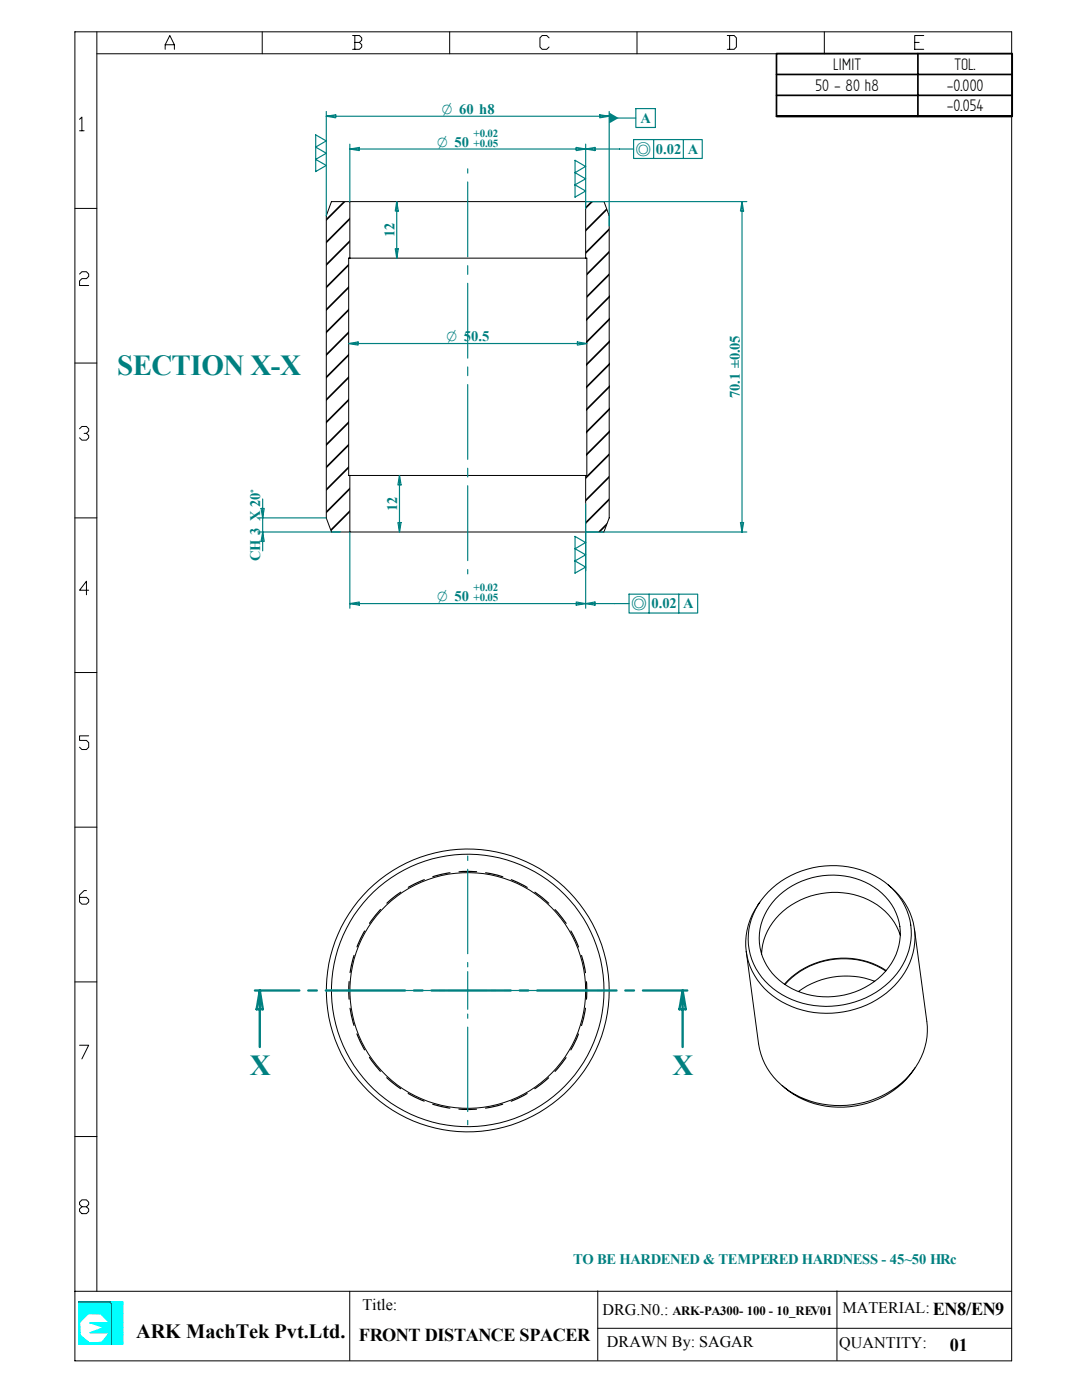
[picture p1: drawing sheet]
<svg xmlns="http://www.w3.org/2000/svg" width="216mm" height="279mm" viewBox="0 0 216 279" stroke-linecap="round" stroke-linejoin="round" font-family="sans-serif">
<g fill="none" stroke="#000" stroke-width=".2">
<path d="M14.9 6.4h187v265.2h-187zM19.3 10.7h182.6M19.3 6.4v251.3M33 9.8v-.9l.9-1.8 .9 1.8v.9M33 8.9h1.8M52.3 6.4v4.3M70.4 7.1h1.3l.5 .5v.4l-.5 .5M70.8 8.5h.9l.5 .4v.5l-.5 .4h-1.3M70.8 7.1v2.7M89.7 6.4v4.3M109.6 7.6l-.5-.5h-.9l-.5 .5v1.8l.5 .4h.9l.5-.4M127.1 6.4v4.3"/>
<path d="M145.1 7.1h1.4l.4 .5v1.8l-.4 .4h-1.4M145.6 7.1v2.7M164.5 6.4v4.3M182.5 8.5h.9M184.3 7.1h-1.8v2.7h1.8M15.9 23.8l.4-.4v2.7M15.9 26.1h.9M14.9 41.6h4.4M15.9 54.7l.4-.5h1l.4 .5v.5l-.4 .4h-1l-.4 .5v.9h1.8M14.9 72.5h4.4M15.9 85.6l.4-.5h1l.4 .5v.4l-.4 .5h-.5M17.3 86.5l.4 .4v.5l-.4 .4h-1l-.4-.4"/>
<path d="M14.9 103.4h4.4M17.7 117.8h-1.8l1.4-1.8v2.7M14.9 134.2h4.4M17.7 146.9h-1.8v.9h1.4l.4 .4v.9l-.4 .5h-1l-.4-.5M14.9 165.1h4.4M17.3 177.7h-.5l-.9 .9v1.4l.4 .4h1l.4-.4v-.5l-.4-.4h-1.4M14.9 196h4.4M15.9 208.6h1.8l-1.4 2.7M14.9 226.8h4.4M14.9 257.7h187M16.3 240.8l-.4-.4v-.5l.4-.4h1l.4 .4v.5l-.4 .4h-1l-.4 .5v.4l.4 .5h1l.4-.5v-.4l-.4-.5M69.8 257.7v13.8"/>
<path d="M119.3 257.6v13.9M167 257.6v13.9M119.3 265.1h82.6"/>
</g>
<path d="M15.7 259.8h6.5zM15.7 259.8l6.7 .1h-6.7zM15.7 259.8h6.5l.2 .1zM15.7 259.9l6.8 .2h-6.8zM15.7 259.9h6.7l.1 .2zM15.7 259.8h6.5M15.7 259.9h6.7M15.7 260h6.8M15.7 260.1h6.8zM15.7 260.1h6.1zM22.5 260.1h-6.8" fill="none" stroke="#00f" stroke-width=".2"/>
<path d="M21.8 260.1l.7 .1z" fill="#00f"/>
<path d="M21.8 260.1l.7 .1z" fill="none" stroke="#00f" stroke-width=".2"/>
<path d="M21.8 260.1h.7v.1z" fill="#00f"/>
<path d="M21.8 260.1h.7v.1z" fill="none" stroke="#00f" stroke-width=".2"/>
<path d="M21.9 260.2l.6 .2h-.4z" fill="#00f"/>
<path d="M21.9 260.2l.6 .2h-.4z" fill="none" stroke="#00f" stroke-width=".2"/>
<path d="M21.9 260.2h.6v.2z" fill="#00f"/>
<path d="M21.9 260.2h.6v.2zM22.1 260.4l.4 7.8h-.4zM22.1 260.4h.4v7.8z" fill="none" stroke="#00f" stroke-width=".2"/>
<path d="M22.3 260.4v7.8" fill="none" stroke="#00f" stroke-width=".44"/>
<path d="M22.1 268.2h.4z" fill="#00f"/>
<path d="M22.1 268.2h.4z" fill="none" stroke="#00f" stroke-width=".2"/>
<g fill="none" stroke="#0ff" stroke-width=".2">
<path d="M22.2 259.8h2.3zM22.2 259.8l2.3 .1zM22.2 259.8h2.3v.1zM22.2 259.8h2.3M22.2 259.9h2.3M22.4 259.9l2.1 .2h-2zM22.4 259.9h2.1v.2zM22.4 260h2.1M15.7 260.1h6.1zM15.7 260.1l6.2 .1h-6.2zM15.7 260.1h6.1l.1 .1zM15.7 260.2l6.4 .2h-6.4z"/>
<path d="M15.7 260.2h6.2l.2 .2zM15.7 260.1h6.1M15.7 260.2h6.2M15.7 260.3h6.4M22.5 260.1h2zM22.5 260.1l2 .1h-2zM22.5 260.1h2v.1zM22.5 260.2l2 .2h-2zM22.5 260.2h2v.2zM22.5 260.1h2M22.5 260.2h2M22.5 260.3h2"/>
</g>
<path d="M15.7 260.4l6.4 1.7h-6.4z" fill="#0ff"/>
<path d="M15.7 260.4l6.4 1.7h-6.4z" fill="none" stroke="#0ff" stroke-width=".2"/>
<path d="M15.7 260.4h6.4v1.7z" fill="#0ff"/>
<path d="M15.7 260.4h6.4v1.7z" fill="none" stroke="#0ff" stroke-width=".2"/>
<path d="M22.5 260.4l2 1.7h-2z" fill="#0ff"/>
<path d="M22.5 260.4l2 1.7h-2z" fill="none" stroke="#0ff" stroke-width=".2"/>
<path d="M22.5 260.4h2v1.7z" fill="#0ff"/>
<path d="M22.5 260.4h2v1.7z" fill="none" stroke="#0ff" stroke-width=".2"/>
<path d="M15.7 262.1l1.9 .1z" fill="#0ff"/>
<path d="M15.7 262.1l1.9 .1z" fill="none" stroke="#0ff" stroke-width=".2"/>
<path d="M15.7 262.1h1.9z" fill="#0ff"/>
<path d="M15.7 262.1h1.9zM17.6 262.1l4.5 .1zM17.6 262.2h4.5M22.5 262.1l2 .1zM22.5 262.2h2" fill="none" stroke="#0ff" stroke-width=".2"/>
<path d="M15.7 262.2l.2 1.7h-.2z" fill="#0ff"/>
<path d="M15.7 262.2l.2 1.7h-.2z" fill="none" stroke="#0ff" stroke-width=".2"/>
<path d="M15.7 262.2h1.9l-1.7 1.7z" fill="#0ff"/>
<path d="M15.7 262.2h1.9l-1.7 1.7z" fill="none" stroke="#0ff" stroke-width=".2"/>
<path d="M20.1 262.2l2 1.7h-.4z" fill="#0ff"/>
<path d="M20.1 262.2l2 1.7h-.4z" fill="none" stroke="#0ff" stroke-width=".2"/>
<path d="M20.1 262.2h2v1.7z" fill="#0ff"/>
<path d="M20.1 262.2h2v1.7z" fill="none" stroke="#0ff" stroke-width=".2"/>
<path d="M22.5 262.2l2 1.7h-2z" fill="#0ff"/>
<path d="M22.5 262.2l2 1.7h-2z" fill="none" stroke="#0ff" stroke-width=".2"/>
<path d="M22.5 262.2h2v1.7z" fill="#0ff"/>
<path d="M22.5 262.2h2v1.7z" fill="none" stroke="#0ff" stroke-width=".2"/>
<path d="M15.7 263.9l.2 .1z" fill="#0ff"/>
<path d="M15.7 263.9l.2 .1z" fill="none" stroke="#0ff" stroke-width=".2"/>
<path d="M15.7 263.9l.2 .1z" fill="#0ff"/>
<path d="M15.7 263.9l.2 .1z" fill="none" stroke="#0ff" stroke-width=".2"/>
<path d="M21.7 263.9l.4 .1z" fill="#0ff"/>
<path d="M21.7 263.9l.4 .1z" fill="none" stroke="#0ff" stroke-width=".2"/>
<path d="M21.7 263.9l.4 .1z" fill="#0ff"/>
<path d="M17.9 264h3.9zM17.9 264h3.9M21.7 263.9l.4 .1zM22.5 263.9l2 .1zM22.5 264h2" fill="none" stroke="#0ff" stroke-width=".2"/>
<path d="M15.7 264l.2 .9h-.2z" fill="#0ff"/>
<path d="M15.7 264l.2 .9h-.2z" fill="none" stroke="#0ff" stroke-width=".2"/>
<path d="M15.7 264h.2v.9z" fill="#0ff"/>
<path d="M15.7 264h.2v.9z" fill="none" stroke="#0ff" stroke-width=".2"/>
<path d="M17.9 264l4.2 .9h-1.4z" fill="#0ff"/>
<path d="M17.9 264l4.2 .9h-1.4z" fill="none" stroke="#0ff" stroke-width=".2"/>
<path d="M17.9 264h4.2v.9z" fill="#0ff"/>
<path d="M17.9 264h4.2v.9z" fill="none" stroke="#0ff" stroke-width=".2"/>
<path d="M22.5 264l2 .9h-2z" fill="#0ff"/>
<path d="M22.5 264l2 .9h-2z" fill="none" stroke="#0ff" stroke-width=".2"/>
<path d="M22.5 264h2v.9z" fill="#0ff"/>
<path d="M22.5 264h2v.9z" fill="none" stroke="#0ff" stroke-width=".2"/>
<path d="M15.7 264.9l.3 1.1h-.3z" fill="#0ff"/>
<path d="M15.7 264.9l.3 1.1h-.3z" fill="none" stroke="#0ff" stroke-width=".2"/>
<path d="M15.7 264.9h.2l.1 1.1z" fill="#0ff"/>
<path d="M15.7 264.9h.2l.1 1.1z" fill="none" stroke="#0ff" stroke-width=".2"/>
<path d="M17.9 266l2.8-1.1 1.4 1.1z" fill="#0ff"/>
<path d="M17.9 266l2.8-1.1 1.4 1.1z" fill="none" stroke="#0ff" stroke-width=".2"/>
<path d="M20.7 264.9h1.4v1.1z" fill="#0ff"/>
<path d="M20.7 264.9h1.4v1.1z" fill="none" stroke="#0ff" stroke-width=".2"/>
<path d="M22.5 264.9l2 1.1h-2z" fill="#0ff"/>
<path d="M22.5 264.9l2 1.1h-2z" fill="none" stroke="#0ff" stroke-width=".2"/>
<path d="M22.5 264.9h2v1.1z" fill="#0ff"/>
<path d="M17.9 266h4zM17.9 266h4M22.5 264.9h2v1.1z" fill="none" stroke="#0ff" stroke-width=".2"/>
<path d="M15.7 266l.3 .4h-.3z" fill="#0ff"/>
<path d="M15.7 266l.3 .4h-.3z" fill="none" stroke="#0ff" stroke-width=".2"/>
<path d="M15.7 266h.3v.4z" fill="#0ff"/>
<path d="M15.7 266h.3v.4z" fill="none" stroke="#0ff" stroke-width=".2"/>
<path d="M21.9 266l.2 .4h-.6z" fill="#0ff"/>
<path d="M21.9 266l.2 .4h-.6z" fill="none" stroke="#0ff" stroke-width=".2"/>
<path d="M21.9 266h.2v.4z" fill="#0ff"/>
<path d="M21.9 266h.2v.4zM22.5 266l2 .4h-2zM22.5 266h2v.4z" fill="none" stroke="#0ff" stroke-width=".2"/>
<path d="M22.5 266.2h2" fill="none" stroke="#0ff" stroke-width=".44"/>
<path d="M15.7 266.4l1.9 1.5h-1.9z" fill="#0ff"/>
<path d="M15.7 266.4l1.9 1.5h-1.9z" fill="none" stroke="#0ff" stroke-width=".2"/>
<path d="M15.7 266.4h.3l1.6 1.5z" fill="#0ff"/>
<path d="M15.7 266.4h.3l1.6 1.5z" fill="none" stroke="#0ff" stroke-width=".2"/>
<path d="M21.5 266.4l.6 1.5h-1.8z" fill="#0ff"/>
<path d="M21.5 266.4l.6 1.5h-1.8z" fill="none" stroke="#0ff" stroke-width=".2"/>
<path d="M21.5 266.4h.6v1.5z" fill="#0ff"/>
<path d="M21.5 266.4h.6v1.5z" fill="none" stroke="#0ff" stroke-width=".2"/>
<path d="M22.5 266.4l2 1.5h-2z" fill="#0ff"/>
<path d="M22.5 266.4l2 1.5h-2z" fill="none" stroke="#0ff" stroke-width=".2"/>
<path d="M22.5 266.4h2v1.5z" fill="#0ff"/>
<path d="M15.7 267.9l2.1 .2h-2.1zM15.7 267.9h1.9l.2 .2zM15.7 268h6.4M17.8 268.1l2.5-.2 1.8 .2zM22.5 266.4h2v1.5z" fill="none" stroke="#0ff" stroke-width=".2"/>
<path d="M20.3 267.9h1.8v.2z" fill="#0ff"/>
<g fill="none" stroke="#0ff" stroke-width=".2">
<path d="M15.7 268.1l6.4 .1h-6.4zM15.7 268.1h6.4v.1zM15.7 268.2h6.4zM15.7 268.1h6.4M15.7 268.2h6.4M20.3 267.9h1.8v.2zM22.5 267.9l2 .2h-2zM22.5 267.9h2v.2zM22.5 268.1l2 .1h-2zM22.5 268.1h2v.1zM22.5 268.2h2zM22.5 268h2"/>
<path d="M22.5 268.1h2M22.5 268.2h2"/>
</g>
<g fill="none" stroke="#000" stroke-width=".2">
<path d="M66.1 40.2h54.4l1.1 2.9v60.3l-1.1 2.8h-54.4l-1-2.9M66.1 40.2l-1 2.9v60.3M69.6 51.5h47.5v43.4h-47.5M69.6 51.5v43.4M69.8 40.2v11.3M116.9 40.2v11.3M69.8 94.9v11.3M116.9 94.9v11.3"/>
<circle cx="93.3" cy="197.7" r="27.2"/>
<circle cx="93.3" cy="197.7" r="23.5"/>
<circle cx="93.3" cy="197.7" r="28.2"/>
</g>
<g fill="none" stroke="#000" stroke-width=".23">
<path d="M80 178.1l-2.8 2.2M84.7 175.6l-3.2 1.5M89.8 174.2l-3.4 .8M95.1 174h-3.5M96.9 174.2l3.4 .8M102 175.6l3.2 1.5M106.7 178.1l2.8 2.2M69.7 195.9v3.5M70.7 190.7l-.9 3.4M72.8 185.8l-1.6 3.2M75.9 181.5l-2.2 2.8M110.7 181.5l2.3 2.8"/>
<path d="M113.9 185.8l1.5 3.2M116 190.7l.8 3.4M117 195.9v3.5M69.8 201.2l.8 3.4M71.2 206.3l1.5 3.2M73.7 211l2.2 2.8M77.2 215.1l2.7 2.2M81.4 218.2l3.2 1.6M105.2 218.2l-3.2 1.6M109.5 215.1l-2.8 2.2M112.9 211.1l-2.2 2.7M115.4 206.4l-1.5 3.1"/>
<path d="M116.8 201.2l-.8 3.5M86.3 220.4l3.5 .7M91.6 221.3l3.5 .1M100.3 220.4l-3.4 .7"/>
</g>
<g fill="none" stroke="#008080" stroke-width=".47">
<path d="M50.9 197.7h8.8M51.8 197.7v11.3M51.8 197.7l.7 3.7h-1.3zM61.5 197.7h1.7M65 197.7h15.8M82.6 197.7h1.7M86.1 197.7h15.8M103.7 197.7h1.7M107.2 197.7h15.8M124.8 197.7h1.7M128.3 197.7h8.8M136.2 197.7l.6 3.7h-1.2"/>
<path d="M136.2 197.7v11.3M136.2 197.7l-.6 3.7"/>
</g>
<g fill="none" stroke="#000" stroke-width=".34">
<path d="M68.8 40.2l-3.7 3.7M69.6 57.3l-4.5 4.6M69.9 43.6l-4.8 4.8M69.9 48.1l-4.8 4.8M69.9 52.6l-4.8 4.8M118.2 40.2l-1.4 1.3M121.6 41.2l-4.8 4.8M121.6 45.7l-4.8 4.8M121.6 50.2l-4.8 4.8M121.6 54.7l-4.8 4.8M121.6 59.2l-4.6 4.6M69.6 61.8l-4.5 4.6"/>
<path d="M69.6 66.3l-4.5 4.6M69.6 70.8l-4.5 4.6M69.6 75.3l-4.5 4.5M69.6 79.8l-4.5 4.5M121.6 63.7l-4.6 4.6M121.6 68.2l-4.6 4.6M121.6 72.7l-4.6 4.5M121.6 77.2l-4.6 4.5M69.6 84.2l-4.5 4.6M69.9 88.5l-4.8 4.8M69.9 97.5l-4.8 4.8M69.9 93l-4.8 4.8"/>
<path d="M121.6 90.6l-4.8 4.8M121.6 95.1l-4.8 4.8M121.6 99.6l-4.8 4.8M121.6 81.6l-4.6 4.6M121.6 86.1l-4.6 4.6M69.9 102l-4.3 4.2M121.6 104.1l-2.1 2.1"/>
</g>
<g fill="none" stroke="#008080" stroke-width=".23">
<path d="M65.1 23.2l1.9-.3v.6zM65.1 22.2v20.9M65.1 23.2h56.5M69.8 29.7l1.9-.3v.7zM69.8 28.8v11.4M69.8 29.7h47.1M93.3 33.7v.8M93.3 36.3v15M115 29.4l1.9 .3-1.9 .4zM116.9 28.8v12.8M119.7 22.9l1.9 .3-1.9 .3zM121.6 22.2v22.9"/>
<path d="M121.6 23.6h5.3M93.3 53v1.8M93.3 56.5v15M116.9 40.2h32.1M148.1 40.2l.3 1.9h-.7zM148.1 40.2v66M93.3 73.2v1.8M93.3 76.8v14.9M93.3 93.5v1.7M93.3 96.9v15M93.3 113.7v.8M116.9 106.2h32.1"/>
<path d="M147.7 104.3h.7l-.3 1.9zM93.3 170.8v.9M93.3 173.5v16.8M66.5 197.7h.9M69.2 197.7h16.8M87.8 197.7h.8M89.6 197.7h7.5M93.3 192.1v.9M93.3 193.9v7.5M98 197.7h.9M100.7 197.7h16.8M119.3 197.7h.8"/>
<path d="M93.3 202.4v.8M93.3 205v16.8M93.3 223.6v.9"/>
</g>
<path d="M121.6 22.5l1.8 1.1-1.8 1z" fill="#008080"/>
<g fill="none" stroke="#008080" stroke-width=".23">
<path d="M63 26.9l2.1 1.2M63 26.9v2.5l2.1 1.2-2.1 1.2M63 31.8l2.1 1.2-2.1 1.2M63 29.3v4.9M65.1 28.1l-2.1 1.3M114.7 32l2.2 1.2-2.2 1.3M114.7 32v2.5l2.2 1.2-2.2 1.2 2.2 1.2-2.2 1.2v-4.9M116.9 29.7h9.5M116.9 29.7l1.8-.3v.7zM126.4 27.9h13.7v3.7h-13.7zM126.9 21.7h3.9v3.7h-3.9zM130.4 27.9v3.7"/>
<path d="M136.4 27.9v3.7M78.9 49.6h.6l-.3 1.9zM79.2 40.2l.3 1.9h-.6zM79.2 40.2v11.3M69.6 68.6l1.9-.4v.7zM69.6 68.6h47.5M115.2 68.2l1.9 .4-1.9 .3zM52.4 99.6v10.3M79.7 94.9l.3 1.9h-.6zM79.7 94.9v11.3M51.4 103.4h13.7M51.4 106.2h16.6"/>
<path d="M52.1 101.5h.6l-.3 1.9zM52.4 106.2l.3 1.9h-.6zM69.8 106.2v15.2M79.4 104.3h.6l-.3 1.9zM116.9 108.3l-2.2 1.2v4.9l2.2-1.2-2.2-1.2 2.2-1.3-2.2-1.2v-2.4l2.2 1.2M116.9 100.5v20.9M125.5 118.6h13.7v3.7h-13.7zM129.5 118.6v3.7M135.4 118.6v3.7M69.8 120.5l1.9-.4v.7zM69.8 120.5h55.7M115 120.1l1.9 .4-1.9 .3z"/>
<path d="M116.9 120.5l1.8-.4v.7z"/>
</g>
<path d="M154.9 10.7h47.1v12.5h-47.1zM154.9 14.9h47.1M154.9 19h47.1M183.2 10.7v12.5M154.9 23.2h47.1" fill="none" stroke="#000" stroke-width=".34"/>
<path d="M153.3 178a18.2 18.2 0 0 1 24-1.3 12.7 12.7 0 0 1 .2 19.3 18.1 18.1 0 0 1-24.1 .6 12.6 12.6 0 0 1-.1-18.6zM154.8 179.3a15.7 15.7 0 0 1 21.2-1 10.9 10.9 0 0 1 0 16.3 15.6 15.6 0 0 1-21.2 .4 10.9 10.9 0 0 1 0-15.7zM177.2 176.6a13.1 13.1 0 0 1 1.3 20.1 18.8 18.8 0 0 1-25.2 1.3 13.3 13.3 0 0 1-4.4-8.1M151.2 180.7a13.2 13.2 0 0 0-2.3 9.2M151.6 180.1l-.4 .6M174.5 195.8a16.1 16.1 0 0 0-15.2 2.1M176.7 193.8a15.8 15.8 0 0 0-20.1 2.7M176.8 193.7a16 16 0 0 0-20.3 2.7M179.6 186.6a13.1 13.1 0 0 0-12.5-8.5 14.7 14.7 0 0 0-14.7 9.5l-.4 2.8M182.5 185.4l2.4 18.4a14.5 14.5 0 0 1-8 14.4 18.8 18.8 0 0 1-21-1.7 13.2 13.2 0 0 1-4.5-8.2l-2.5-18.4M182.6 213a18.1 18.1 0 0 1-23.3 6l-1.9-1.2-1.4-1.2" fill="none" stroke="#000" stroke-width=".2"/>
<g font-size="5.8" fill="#008080">
<text x="23.4" y="74.8">SECTION X-X</text>
<text x="49.8" y="214.6">X</text>
<text x="134.2" y="214.6">X</text>
</g>
<text font-size="4" x="27.2" y="266.9">ARK MachTek Pvt.Ltd.</text>
<g font-size="3.8">
<text x="166.2" y="13.9">LIMIT</text>
<text x="190.5" y="13.9">TOL.</text>
<text x="162.8" y="18.1">50 - 80 h8</text>
<text x="188.9" y="18.1">-0.000</text>
<text x="188.9" y="22.2">-0.054</text>
</g>
<g font-size="3.6">
<text x="71.6" y="267.6">FRONT DISTANCE SPACER</text>
<text x="189.5" y="269.6">01</text>
</g>
<g font-size="3.2">
<text x="72.3" y="261.4">Title:</text>
<text x="120.2" y="262.4">DRG.N0.:</text>
<text x="168.1" y="262">MATERIAL:EN8/EN9</text>
<text x="121.1" y="268.9">DRAWN By: SAGAR</text>
<text x="167.5" y="269.1">QUANTITY:</text>
</g>
<g font-size="2.9" fill="#008080">
<text x="88.2" y="22.7">O 60 h8</text>
<text x="87.2" y="29.3">O 50</text>
<text x="127.8" y="24.5">A</text>
<text x="126.9" y="30.7">a</text>
<text x="130.9" y="30.7">0.02 A</text>
<text x="78.7" y="47.3" transform="rotate(-90 78.7 47.3)">12</text>
<text x="89.1" y="68.1">O 50.5</text>
<text x="147.6" y="79.4" transform="rotate(-90 147.6 79.4)">70.1 ±0.05</text>
<text x="79.2" y="102" transform="rotate(-90 79.2 102)">12</text>
<text x="51.9" y="111.9" transform="rotate(-90 51.9 111.9)">CH 3 X 20v</text>
<text x="87.2" y="120">O 50</text>
<text x="126" y="121.4">a</text>
<text x="130" y="121.4">0.02 A</text>
<text x="114.4" y="252.3">TO BE HARDENED &amp; TEMPERED HARDNESS - 45~50 HRc</text>
</g>
<text font-size="2.5" x="134.2" y="262.4">ARK-PA300- 100 - 10_REV01</text>
<g font-size="2.2" fill="#008080">
<text x="94.5" y="27.3">+0.02</text>
<text x="94.5" y="29.3">+0.05</text>
<text x="94.5" y="118">+0.02</text>
<text x="94.5" y="120">+0.05</text>
</g>
</svg>
